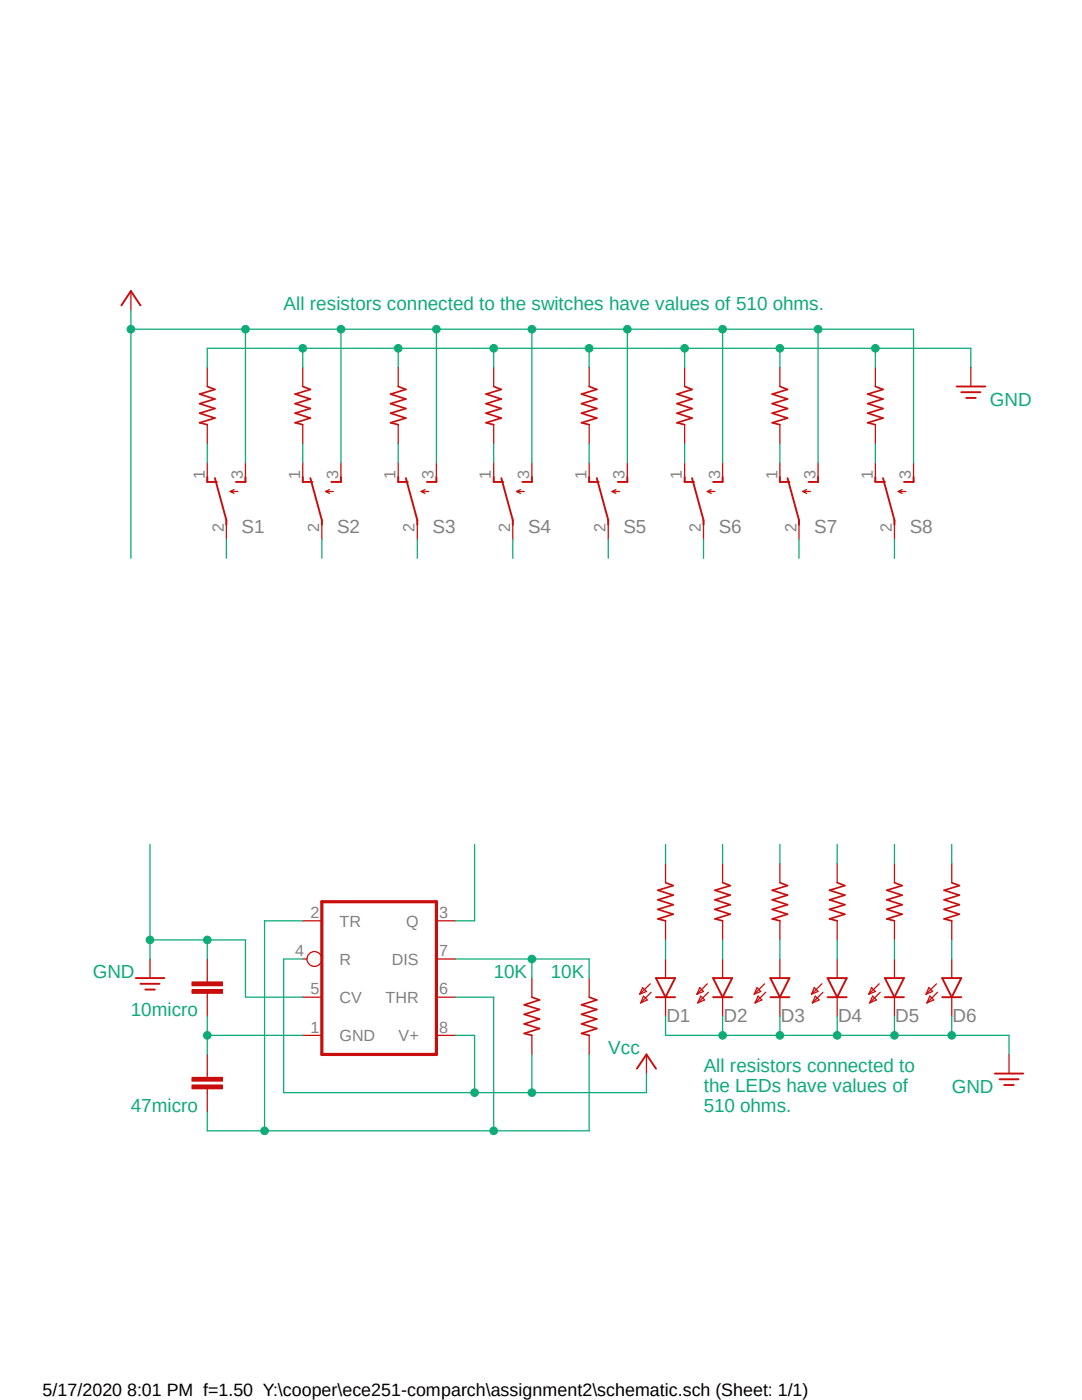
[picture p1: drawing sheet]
<svg xmlns="http://www.w3.org/2000/svg" width="216mm" height="279mm" viewBox="0 0 216 279" stroke-linecap="round" stroke-linejoin="round" font-family="sans-serif">
<path d="M17.6 54.6l189.3 173.8M206.9 54.6l-189.3 173.8" fill="none" stroke="#fff" stroke-width=".2"/>
<path d="M64.2 180h22.9v30.4h-22.9z" fill="none" stroke="#c90d0c" stroke-width=".64"/>
<g fill="none" stroke="#c90d0c" stroke-width=".25">
<path d="M60.4 183.8h3.8M60.4 191.4h.9M60.4 199h3.8M87.1 183.8h3.8M87.1 191.4h3.8M87.1 199h3.8M106.1 195.2v3.8M41.4 214.2v.8M41.4 217.3v.8M60.4 206.6h3.8M87.1 206.6h3.8M106.1 206.6v3.8"/>
<circle cx="62.7" cy="191.4" r="1.48"/>
</g>
<path d="M106.1 199l1.6 .6-3.1 .9 3.1 1-3.1 .9 3.1 1-3.1 .9 3.1 1-3.1 .9 1.5 .4" fill="none" stroke="#c90d0c" stroke-width=".34"/>
<path d="M38.3 215h6.1v.8h-6.1z" fill-rule="evenodd" fill="#c90d0c"/>
<path d="M38.3 215h6.1v.8h-6.1z" fill="none" stroke="#c90d0c" stroke-width=".2"/>
<path d="M38.3 216.5h6.1v.8h-6.1z" fill-rule="evenodd" fill="#c90d0c"/>
<path d="M38.3 216.5h6.1v.8h-6.1z" fill="none" stroke="#c90d0c" stroke-width=".2"/>
<path d="M41.4 195.2v.8M41.4 198.2v.8M117.6 195.2v3.8M41.4 210.4v3.8M41.4 218.1v3.8M117.6 206.6v3.8" fill="none" stroke="#c90d0c" stroke-width=".25"/>
<path d="M117.6 199l1.5 .6-3.1 .9 3.1 1-3.1 .9 3.1 1-3.1 .9 3.1 1-3.1 .9 1.6 .4" fill="none" stroke="#c90d0c" stroke-width=".34"/>
<path d="M38.3 196h6.1v.7h-6.1z" fill-rule="evenodd" fill="#c90d0c"/>
<path d="M38.3 196h6.1v.7h-6.1z" fill="none" stroke="#c90d0c" stroke-width=".2"/>
<path d="M38.3 197.5h6.1v.7h-6.1z" fill-rule="evenodd" fill="#c90d0c"/>
<path d="M38.3 197.5h6.1v.7h-6.1z" fill="none" stroke="#c90d0c" stroke-width=".2"/>
<g fill="none" stroke="#c90d0c" stroke-width=".25">
<path d="M26.1 58.1v3.8M41.4 73.3v3.8M60.4 73.3v3.8M79.5 73.3v3.8M98.5 73.3v3.8M117.6 73.3v3.8M136.6 73.3v3.8M155.6 73.3v3.8M174.7 73.3v3.8M193.7 73.3v3.8M41.4 84.8v3.8M41.4 92.4v3.8"/>
<path d="M45.9 98.1l.8 .4M45.9 98.1h1.6M46.7 97.7l-.8 .4M49 92.4v3.8M60.4 84.8v3.8M60.4 92.4v3.8M65 98.1h1.5M65 98.1l.7 .4M65.7 97.7l-.7 .4M68 92.4v3.8M79.5 84.8v3.8M79.5 92.4v3.8"/>
<path d="M84 98.1h1.6M84 98.1l.8 .4M84.8 97.7l-.8 .4M87.1 92.4v3.8M98.5 84.8v3.8M98.5 92.4v3.8M103.1 98.1h1.5M103.1 98.1l.7 .4M103.8 97.7l-.7 .4M106.1 92.4v3.8M117.6 84.8v3.8M117.6 92.4v3.8"/>
<path d="M122.1 98.1h1.6M122.1 98.1l.8 .4M122.9 97.7l-.8 .4M125.2 92.4v3.8M136.6 84.8v3.8M136.6 92.4v3.8M141.1 98.1h1.6M141.1 98.1l.8 .4M141.9 97.7l-.8 .4M144.2 92.4v3.8M155.6 84.8v3.8M155.6 92.4v3.8"/>
<path d="M160.2 98.1h1.5M160.2 98.1l.8 .4M161 97.7l-.8 .4M163.2 92.4v3.8M174.7 84.8v3.8M174.7 92.4v3.8M179.2 98.1h1.6M179.2 98.1l.8 .4M180 97.7l-.8 .4M182.3 92.4v3.8M45.2 103.8v3.8M64.2 103.8v3.8"/>
<path d="M83.3 103.8v3.8M102.3 103.8v3.8M121.4 103.8v3.8M140.4 103.8v3.8M159.4 103.8v3.8M178.5 103.8v3.8M132.8 172.3v3.8M144.2 172.3v3.8M155.6 172.3v3.8M167 172.3v3.8M178.5 172.3v3.8M189.9 172.3v3.8"/>
<path d="M29.9 191.4v3.8M41.4 191.4v3.8M41.4 199v3.8M128.2 197.1l.8 .8-1.4 .5zM128.4 198.8l.8 .8-1.4 .6zM129.8 196.3l-2.2 2.1M129.9 198l-2.1 2.2M132.8 183.8v3.8M132.8 191.4v3.8M132.8 199v3.8M139.6 197.1l.8 .8-1.3 .5zM139.8 198.8l.8 .8-1.4 .6z"/>
<path d="M141.1 196.3l-2 2.1M141.4 198l-2.2 2.2M144.2 183.8v3.8M144.2 191.4v3.8M144.2 199v3.8M151 197.1l.8 .8-1.3 .5zM151.3 198.8l.7 .8-1.3 .6zM152.6 196.3l-2.1 2.1M152.8 198l-2.1 2.2M155.6 183.8v3.8M155.6 191.4v3.8M155.6 199v3.8"/>
<path d="M162.5 197.1l.7 .8-1.3 .5zM162.7 198.8l.7 .8-1.3 .6zM164 196.3l-2.1 2.1M164.2 198l-2.1 2.2M167 183.8v3.8M167 191.4v3.8M167 199v3.8M173.9 197.1l.8 .8-1.3 .5zM174.1 198.8l.8 .8-1.4 .6zM175.4 196.3l-2 2.1M175.6 198l-2.1 2.2M178.5 183.8v3.8"/>
<path d="M178.5 191.4v3.8M178.5 199v3.8M185.3 197.1l.8 .8-1.3 .5zM185.5 198.8l.8 .8-1.3 .6zM186.9 196.3l-2.1 2.1M187.1 198l-2.1 2.2M189.9 183.8v3.8M189.9 191.4v3.8M189.9 199v3.8M129 210.4v3.8M201.3 210.4v3.8"/>
</g>
<g fill="none" stroke="#c90d0c" stroke-width=".38">
<path d="M24.2 61l1.9-2.9 1.9 2.9M190.9 77.1h5.7M191.8 78.3h3.8M192.8 79.4h1.9M41.4 95.2v1h1.9M42.9 95.4l2.3 8.4v.9M49 95.2v1h-1.9M60.4 95.2v1h1.9M61.9 95.4l2.3 8.4v.9M68 95.2v1h-1.9M79.5 95.2v1h1.9M81 95.4l2.3 8.4v.9"/>
<path d="M87.1 95.2v1h-1.9M98.5 95.2v1h1.9M100 95.4l2.3 8.4v.9M106.1 95.2v1h-1.9M117.6 95.2v1h1.9M119.1 95.4l2.3 8.4v.9M125.2 95.2v1h-1.9M136.6 95.2v1h1.9M138.1 95.4l2.3 8.4v.9M144.2 95.2v1h-1.9M155.6 95.2v1h1.9M157.1 95.4l2.3 8.4v.9"/>
<path d="M163.2 95.2v1h-1.9M174.7 95.2v1h1.9M176.2 95.4l2.3 8.4v.9M182.3 95.2v1h-1.9M27.1 195.2h5.7M28 196.3h3.8M29 197.5h1.9M130.9 195.2h3.8l-1.9 3.8zM130.9 199h3.8M142.3 195.2h3.8l-1.9 3.8zM142.3 199h3.8M153.7 195.2h3.8l-1.9 3.8z"/>
<path d="M153.7 199h3.8M165.1 195.2h3.9l-2 3.8zM165.1 199h3.9M176.6 195.2h3.8l-1.9 3.8zM176.6 199h3.8M188 195.2h3.8l-1.9 3.8zM188 199h3.8M127.1 213.3l1.9-2.9 1.9 2.9M198.5 214.2h5.7M199.4 215.4h3.8M200.4 216.5h1.9"/>
</g>
<g fill="none" stroke="#c90d0c" stroke-width=".34">
<path d="M41.4 77.1l1.5 .6-3.1 1 3.1 .9-3.1 1 3.1 .9-3.1 1 3.1 .9-3.1 1 1.6 .4M60.4 77.1l1.5 .6-3 1 3 .9-3 1 3 .9-3 1 3 .9-3 1 1.5 .4M79.5 77.1l1.5 .6-3.1 1 3.1 .9-3.1 1 3.1 .9-3.1 1 3.1 .9-3.1 1 1.6 .4M98.5 77.1l1.5 .6-3 1 3 .9-3 1 3 .9-3 1 3 .9-3 1 1.5 .4M117.6 77.1l1.5 .6-3.1 1 3.1 .9-3.1 1 3.1 .9-3.1 1 3.1 .9-3.1 1 1.6 .4M136.6 77.1l1.5 .6-3 1 3 .9-3 1 3 .9-3 1 3 .9-3 1 1.5 .4M155.6 77.1l1.5 .6-3 1 3 .9-3 1 3 .9-3 1 3 .9-3 1 1.5 .4M174.7 77.1l1.5 .6-3.1 1 3.1 .9-3.1 1 3.1 .9-3.1 1 3.1 .9-3.1 1 1.6 .4M132.8 176.1l1.5 .6-3 1 3 .9-3 1 3 1-3 .9 3 1-3 .9 1.5 .4M144.2 176.1l1.5 .6-3 1 3 .9-3 1 3 1-3 .9 3 1-3 .9 1.5 .4M155.6 176.1l1.5 .6-3 1 3 .9-3 1 3 1-3 .9 3 1-3 .9 1.5 .4M167 176.1l1.6 .6-3.1 1 3.1 .9-3.1 1 3.1 1-3.1 .9 3.1 1-3.1 .9 1.5 .4"/>
<path d="M178.5 176.1l1.5 .6-3 1 3 .9-3 1 3 1-3 .9 3 1-3 .9 1.5 .4M189.9 176.1l1.5 .6-3 1 3 .9-3 1 3 1-3 .9 3 1-3 .9 1.5 .4"/>
</g>
<path d="M90.9 191.4h26.7M106.1 191.4v3.8" fill="none" stroke="#0dab76" stroke-width=".25"/>
<circle cx="106.1" cy="191.4" r=".76" fill="#0dab76"/>
<circle cx="106.1" cy="191.4" r=".76" fill="none" stroke="#0dab76" stroke-width=".2"/>
<path d="M117.6 191.4v3.8M41.4 206.6h19M41.4 202.8v7.6" fill="none" stroke="#0dab76" stroke-width=".25"/>
<circle cx="41.4" cy="206.6" r=".76" fill="#0dab76"/>
<circle cx="41.4" cy="206.6" r=".76" fill="none" stroke="#0dab76" stroke-width=".2"/>
<path d="M90.9 199h7.6v26.7M117.6 210.4v15.3h-76.2v-3.8" fill="none" stroke="#0dab76" stroke-width=".25"/>
<circle cx="98.5" cy="225.7" r=".76" fill="#0dab76"/>
<circle cx="98.5" cy="225.7" r=".76" fill="none" stroke="#0dab76" stroke-width=".2"/>
<path d="M60.4 183.8h-7.6v41.9" fill="none" stroke="#0dab76" stroke-width=".25"/>
<circle cx="52.8" cy="225.7" r=".76" fill="#0dab76"/>
<circle cx="52.8" cy="225.7" r=".76" fill="none" stroke="#0dab76" stroke-width=".2"/>
<path d="M29.9 191.4v-3.8h19.1v11.4h11.4M41.4 187.6v3.8" fill="none" stroke="#0dab76" stroke-width=".25"/>
<circle cx="41.4" cy="187.6" r=".76" fill="#0dab76"/>
<circle cx="41.4" cy="187.6" r=".76" fill="none" stroke="#0dab76" stroke-width=".2"/>
<path d="M29.9 168.5v19.1" fill="none" stroke="#0dab76" stroke-width=".25"/>
<circle cx="29.9" cy="187.6" r=".76" fill="#0dab76"/>
<circle cx="29.9" cy="187.6" r=".76" fill="none" stroke="#0dab76" stroke-width=".2"/>
<path d="M41.4 73.3v-3.8h133.3v3.8M60.4 69.5v3.8" fill="none" stroke="#0dab76" stroke-width=".25"/>
<circle cx="60.4" cy="69.5" r=".76" fill="#0dab76"/>
<circle cx="60.4" cy="69.5" r=".76" fill="none" stroke="#0dab76" stroke-width=".2"/>
<path d="M79.5 69.5v3.8" fill="none" stroke="#0dab76" stroke-width=".25"/>
<circle cx="79.5" cy="69.5" r=".76" fill="#0dab76"/>
<circle cx="79.5" cy="69.5" r=".76" fill="none" stroke="#0dab76" stroke-width=".2"/>
<path d="M98.5 69.5v3.8" fill="none" stroke="#0dab76" stroke-width=".25"/>
<circle cx="98.5" cy="69.5" r=".76" fill="#0dab76"/>
<circle cx="98.5" cy="69.5" r=".76" fill="none" stroke="#0dab76" stroke-width=".2"/>
<path d="M117.6 69.5v3.8" fill="none" stroke="#0dab76" stroke-width=".25"/>
<circle cx="117.6" cy="69.5" r=".76" fill="#0dab76"/>
<circle cx="117.6" cy="69.5" r=".76" fill="none" stroke="#0dab76" stroke-width=".2"/>
<path d="M136.6 69.5v3.8" fill="none" stroke="#0dab76" stroke-width=".25"/>
<circle cx="136.6" cy="69.5" r=".76" fill="#0dab76"/>
<circle cx="136.6" cy="69.5" r=".76" fill="none" stroke="#0dab76" stroke-width=".2"/>
<path d="M155.6 69.5v3.8" fill="none" stroke="#0dab76" stroke-width=".25"/>
<circle cx="155.6" cy="69.5" r=".76" fill="#0dab76"/>
<circle cx="155.6" cy="69.5" r=".76" fill="none" stroke="#0dab76" stroke-width=".2"/>
<path d="M174.7 69.5h19" fill="none" stroke="#0dab76" stroke-width=".25"/>
<circle cx="174.7" cy="69.5" r=".76" fill="#0dab76"/>
<circle cx="174.7" cy="69.5" r=".76" fill="none" stroke="#0dab76" stroke-width=".2"/>
<path d="M193.7 69.5v3.8M132.8 202.8v3.8h57.1v-3.8M178.5 202.8v3.8" fill="none" stroke="#0dab76" stroke-width=".25"/>
<circle cx="178.5" cy="206.6" r=".76" fill="#0dab76"/>
<circle cx="178.5" cy="206.6" r=".76" fill="none" stroke="#0dab76" stroke-width=".2"/>
<path d="M167 202.8v3.8" fill="none" stroke="#0dab76" stroke-width=".25"/>
<circle cx="167" cy="206.6" r=".76" fill="#0dab76"/>
<circle cx="167" cy="206.6" r=".76" fill="none" stroke="#0dab76" stroke-width=".2"/>
<path d="M155.6 202.8v3.8" fill="none" stroke="#0dab76" stroke-width=".25"/>
<circle cx="155.6" cy="206.6" r=".76" fill="#0dab76"/>
<circle cx="155.6" cy="206.6" r=".76" fill="none" stroke="#0dab76" stroke-width=".2"/>
<path d="M144.2 202.8v3.8" fill="none" stroke="#0dab76" stroke-width=".25"/>
<circle cx="144.2" cy="206.6" r=".76" fill="#0dab76"/>
<circle cx="144.2" cy="206.6" r=".76" fill="none" stroke="#0dab76" stroke-width=".2"/>
<path d="M189.9 206.6h11.4" fill="none" stroke="#0dab76" stroke-width=".25"/>
<circle cx="189.9" cy="206.6" r=".76" fill="#0dab76"/>
<circle cx="189.9" cy="206.6" r=".76" fill="none" stroke="#0dab76" stroke-width=".2"/>
<path d="M60.4 191.4h-3.8v26.7h49.5v-7.7M90.9 206.6h3.8v11.5M201.3 206.6v3.8" fill="none" stroke="#0dab76" stroke-width=".25"/>
<circle cx="94.7" cy="218.1" r=".76" fill="#0dab76"/>
<circle cx="94.7" cy="218.1" r=".76" fill="none" stroke="#0dab76" stroke-width=".2"/>
<path d="M106.1 218.1h22.9" fill="none" stroke="#0dab76" stroke-width=".25"/>
<circle cx="106.1" cy="218.1" r=".76" fill="#0dab76"/>
<circle cx="106.1" cy="218.1" r=".76" fill="none" stroke="#0dab76" stroke-width=".2"/>
<path d="M68 65.7v26.7M49 92.4v-26.7h133.3v26.7M129 214.2v3.9" fill="none" stroke="#0dab76" stroke-width=".25"/>
<circle cx="68" cy="65.7" r=".76" fill="#0dab76"/>
<circle cx="68" cy="65.7" r=".76" fill="none" stroke="#0dab76" stroke-width=".2"/>
<path d="M87.1 65.7v26.7" fill="none" stroke="#0dab76" stroke-width=".25"/>
<circle cx="87.1" cy="65.7" r=".76" fill="#0dab76"/>
<circle cx="87.1" cy="65.7" r=".76" fill="none" stroke="#0dab76" stroke-width=".2"/>
<path d="M106.1 65.7v26.7" fill="none" stroke="#0dab76" stroke-width=".25"/>
<circle cx="106.1" cy="65.7" r=".76" fill="#0dab76"/>
<circle cx="106.1" cy="65.7" r=".76" fill="none" stroke="#0dab76" stroke-width=".2"/>
<path d="M125.2 65.7v26.7" fill="none" stroke="#0dab76" stroke-width=".25"/>
<circle cx="125.2" cy="65.7" r=".76" fill="#0dab76"/>
<circle cx="125.2" cy="65.7" r=".76" fill="none" stroke="#0dab76" stroke-width=".2"/>
<path d="M144.2 65.7v26.7" fill="none" stroke="#0dab76" stroke-width=".25"/>
<circle cx="144.2" cy="65.7" r=".76" fill="#0dab76"/>
<circle cx="144.2" cy="65.7" r=".76" fill="none" stroke="#0dab76" stroke-width=".2"/>
<path d="M163.2 65.7v26.7" fill="none" stroke="#0dab76" stroke-width=".25"/>
<circle cx="163.2" cy="65.7" r=".76" fill="#0dab76"/>
<circle cx="163.2" cy="65.7" r=".76" fill="none" stroke="#0dab76" stroke-width=".2"/>
<path d="M26.1 65.7h22.9" fill="none" stroke="#0dab76" stroke-width=".25"/>
<circle cx="49" cy="65.7" r=".76" fill="#0dab76"/>
<circle cx="49" cy="65.7" r=".76" fill="none" stroke="#0dab76" stroke-width=".2"/>
<path d="M26.1 61.9v49.5" fill="none" stroke="#0dab76" stroke-width=".25"/>
<circle cx="26.1" cy="65.7" r=".76" fill="#0dab76"/>
<circle cx="26.1" cy="65.7" r=".76" fill="none" stroke="#0dab76" stroke-width=".2"/>
<g fill="none" stroke="#0dab76" stroke-width=".25">
<path d="M41.4 88.6v3.8M60.4 88.6v3.8M79.5 88.6v3.8M98.5 88.6v3.8M117.6 88.6v3.8M136.6 88.6v3.8M155.6 88.6v3.8M174.7 88.6v3.8M45.2 107.6v3.8M64.2 107.6v3.8M83.3 107.6v3.8M102.3 107.6v3.8"/>
<path d="M121.4 107.6v3.8M140.4 107.6v3.8M159.4 107.6v3.8M178.5 107.6v3.8M94.7 168.5v15.3h-3.8M132.8 168.5v3.8M144.2 168.5v3.8M155.6 168.5v3.8M167 168.5v3.8M178.5 168.5v3.8M189.9 168.5v3.8M132.8 187.6v3.8"/>
<path d="M144.2 187.6v3.8M155.6 187.6v3.8M167 187.6v3.8M178.5 187.6v3.8M189.9 187.6v3.8"/>
</g>
<g font-size="3.8" fill="#0dab76">
<text x="56.6" y="61.9">All resistors connected to the switches have values of 510 ohms.</text>
<text x="197.5" y="80.9">GND</text>
<text x="18.5" y="195.2">GND</text>
<text x="98.5" y="195.2">10K</text>
<text x="109.9" y="195.2">10K</text>
<text x="26.1" y="202.8">10micro</text>
<text x="121.4" y="210.4">Vcc</text>
<text x="140.4" y="213.9">All resistors connected to</text>
<text x="26.1" y="221.9">47micro</text>
<text x="140.4" y="217.9">the LEDs have values of</text>
<text x="140.4" y="221.9">510 ohms.</text>
<text x="189.9" y="218.1">GND</text>
</g>
<g font-size="3.8" fill="#808080">
<text x="48.2" y="106.5">S1</text>
<text x="67.3" y="106.5">S2</text>
<text x="86.3" y="106.5">S3</text>
<text x="105.4" y="106.5">S4</text>
<text x="124.4" y="106.5">S5</text>
<text x="143.4" y="106.5">S6</text>
<text x="162.5" y="106.5">S7</text>
<text x="181.5" y="106.5">S8</text>
<text x="133" y="204">D1</text>
<text x="144.3" y="204">D2</text>
<text x="155.8" y="204">D3</text>
<text x="167.2" y="204">D4</text>
<text x="178.6" y="204">D5</text>
<text x="190.1" y="204">D6</text>
</g>
<text font-size="3.6" x="8.5" y="278.5">5/17/2020 8:01 PM f=1.50 Y:\cooper\ece251-comparch\assignment2\schematic.sch (Sheet: 1/1)</text>
<g font-size="3.2" fill="#808080">
<text x="40.9" y="95.6" transform="rotate(-90 40.9 95.6)">1</text>
<text x="48.5" y="95.6" transform="rotate(-90 48.5 95.6)">3</text>
<text x="59.9" y="95.6" transform="rotate(-90 59.9 95.6)">1</text>
<text x="67.5" y="95.6" transform="rotate(-90 67.5 95.6)">3</text>
<text x="78.9" y="95.6" transform="rotate(-90 78.9 95.6)">1</text>
<text x="86.5" y="95.6" transform="rotate(-90 86.5 95.6)">3</text>
<text x="98" y="95.6" transform="rotate(-90 98 95.6)">1</text>
<text x="105.6" y="95.6" transform="rotate(-90 105.6 95.6)">3</text>
<text x="117" y="95.6" transform="rotate(-90 117 95.6)">1</text>
<text x="124.6" y="95.6" transform="rotate(-90 124.6 95.6)">3</text>
<text x="136.1" y="95.6" transform="rotate(-90 136.1 95.6)">1</text>
<text x="143.7" y="95.6" transform="rotate(-90 143.7 95.6)">3</text>
<text x="155.1" y="95.6" transform="rotate(-90 155.1 95.6)">1</text>
<text x="162.7" y="95.6" transform="rotate(-90 162.7 95.6)">3</text>
<text x="174.2" y="95.6" transform="rotate(-90 174.2 95.6)">1</text>
<text x="181.8" y="95.6" transform="rotate(-90 181.8 95.6)">3</text>
<text x="44.7" y="106.1" transform="rotate(-90 44.7 106.1)">2</text>
<text x="63.7" y="106.1" transform="rotate(-90 63.7 106.1)">2</text>
<text x="82.7" y="106.1" transform="rotate(-90 82.7 106.1)">2</text>
<text x="101.8" y="106.1" transform="rotate(-90 101.8 106.1)">2</text>
<text x="120.8" y="106.1" transform="rotate(-90 120.8 106.1)">2</text>
<text x="139.9" y="106.1" transform="rotate(-90 139.9 106.1)">2</text>
<text x="158.9" y="106.1" transform="rotate(-90 158.9 106.1)">2</text>
<text x="178" y="106.1" transform="rotate(-90 178 106.1)">2</text>
<text x="61.9" y="183.2">2</text>
<text x="67.7" y="184.9">TR</text>
<text x="81.1" y="184.9">Q</text>
<text x="87.6" y="183.2">3</text>
<text x="58.9" y="190.8">4</text>
<text x="87.6" y="190.8">7</text>
<text x="67.7" y="192.5">R</text>
<text x="78.2" y="192.5">DIS</text>
<text x="61.9" y="198.5">5</text>
<text x="67.7" y="200.1">CV</text>
<text x="76.9" y="200.1">THR</text>
<text x="87.6" y="198.5">6</text>
<text x="61.9" y="206.1">1</text>
<text x="67.7" y="207.8">GND</text>
<text x="79.5" y="207.8">V+</text>
<text x="87.6" y="206.1">8</text>
</g>
</svg>
